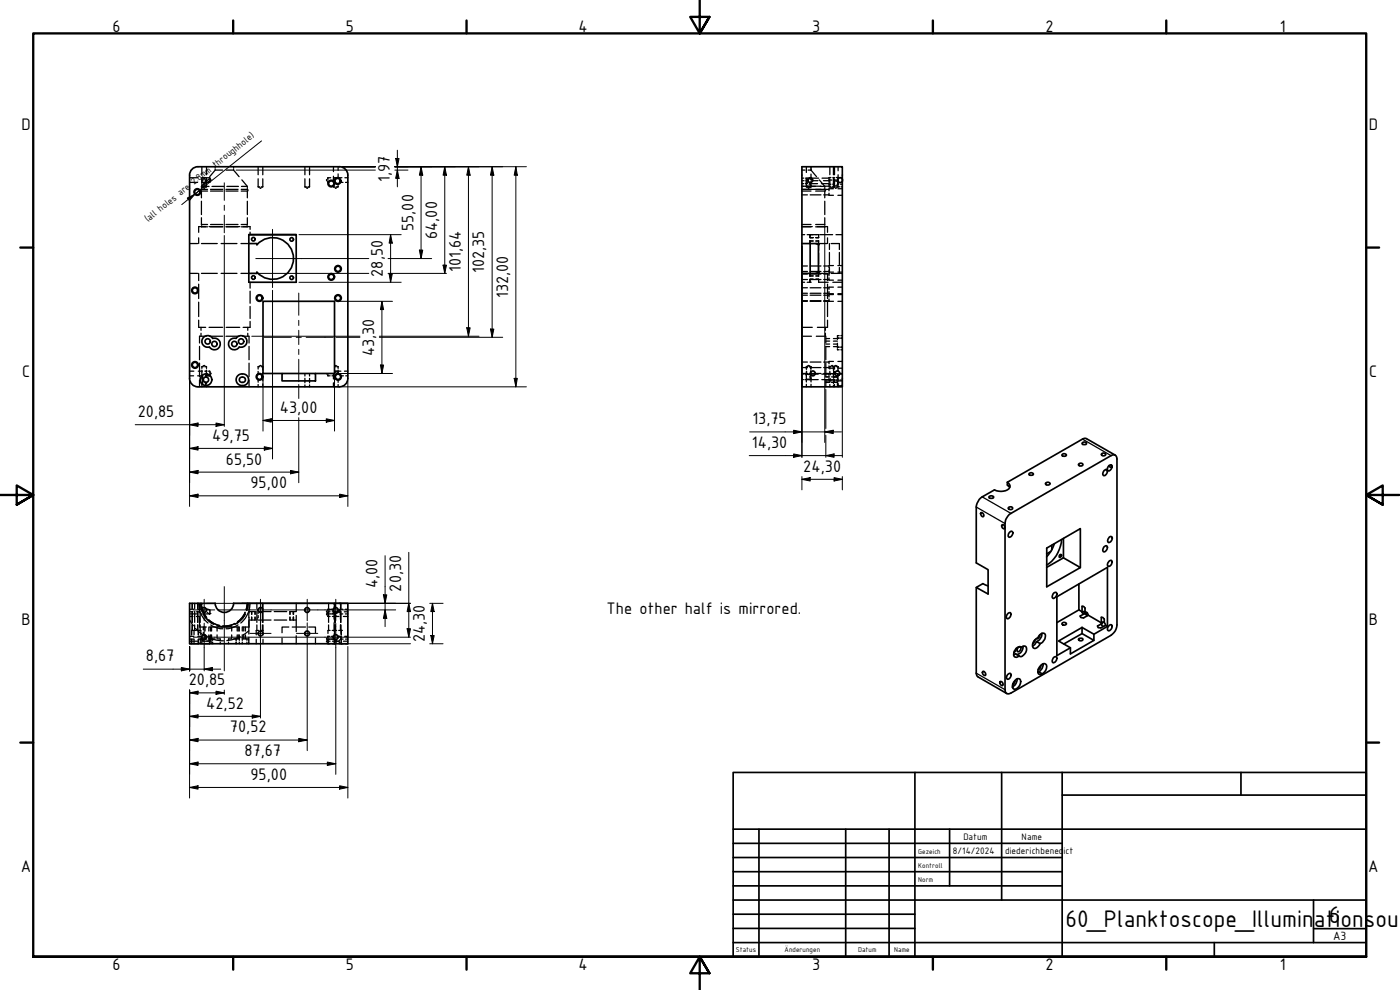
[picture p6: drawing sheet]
<svg xmlns="http://www.w3.org/2000/svg" width="420mm" height="297mm" viewBox="0 0 420 297" stroke-linecap="round" stroke-linejoin="round" font-family="sans-serif">
<!-- layer: Verdeckt (ISO) -->
<g fill="none" stroke="#000" stroke-width=".38">
<path d="M56.9 53.3h2.4M56.9 54.7h2.4M60.3 57.2l.2 .1M60.5 56.8l-.2 .2M60.5 56.6v.2M60.5 57.3v2.1M60.5 55.9h.1M60.5 57.3h1.8M60.5 56.8h1.8M60.5 53.3h2.4M60.5 54.7h2.4M60.6 50v2.4"/>
<path d="M60.6 53.6v2.5M60.6 56.1h.4M60.6 55.9l.2 .3-.2-.1M60.7 54.7l-.1-.7a.47 .47 0 0 1 0-.6 .47 .47 0 0 1 .7 0 .45 .45 0 0 1 .6 0 .45 .45 0 0 1 0 .6l.1 .6-.2 .1M60.9 54.3a.41 .41 0 0 1 .3-.7 .41 .41 0 0 1 .4 .7M61 55.9v.2M61 56.1l-.1 .1M61 55.9h1.7M61 56.3l.3 .2 .2-.2M61.4 55l-.8 .9M61.5 56.1h.5M61.8 55l-.8 .9"/>
<path d="M62 50v2.4M62 53.6v2.5M62 56.1l-.3 .1M62.1 54l-1.6 1.9v.3M62.9 54.3l-.7 .4M62.9 53.3v.5M62.9 54.3v.4M62.9 53.3l.2 .3M63.1 54l-.2 .3M63.1 54.5l-.2 .2M63.1 53.7l-.2-.1-.6 .6M63.2 53.8v.5"/>
<path d="M63.2 57.3h3.7M63.2 56.8h3.7M63.6 55.9h3.6M64.6 50.7v.3l-1.7 2M64.6 50v.4M64.6 51h2.2M67.8 57.3h3.6M67.8 56.8h3.6M67.9 51h2.2M68.1 55.9h3.5M70.1 50.7v.3l1.7 2M70.1 50v.4"/>
<path d="M72.4 57.3h1.8M72.4 56.8h1.8M72.5 55.9h1.7M72.6 54l1.6 1.9v.3M74.2 56.8l.2 .2M74.2 56.6v.2M74.2 57.3v2.1M74.4 57.2l-.2 .1M77.5 50v2.4M77.5 53.6v2.5M77.5 56.1h.4M77.5 56.1l.2 .1"/>
<path d="M77.9 56.3l.3 .2 .2-.2M78.4 56.1h.5M78.9 50v2.4M78.9 53.6v2.5M78.9 56.1l-.3 .1M91.5 50v2.4M91.5 53.6v2.5M91.5 56.1h.4M91.5 56.1l.2 .1M91.9 56.3l.3 .2 .2-.2M92.4 56.1h.5M92.9 50v2.4"/>
<path d="M92.9 53.6v2.5M92.9 56.1l-.3 .1M98.1 53.8v.5M98.3 54.5l.1 .2M98.4 54.7h.2M98.4 53.3h.9M98.4 53.3v.5M98.4 54.3v.4M98.4 53.3l-.1 .3M100.1 53.7v.8M100.1 50v1.5M100.1 52.9v1.4"/>
<path d="M100.1 55.5v.6M100.1 56.1h.4M100.1 56.1l.2 .1M100.1 53.3h.9M100.2 54.7h.1M100.4 54l-.1 .1M100.5 54.7h.1M100.5 53.7l-.1 .1M100.5 56.3l.3 .2 .2-.2M101 56.1h.5M101.2 53.3h.2M101.5 52.2l-.1 1.3-.8-.1"/>
<path d="M101.5 50v1.1M101.5 55.1v.4M101.5 55.8v.3M101.5 56.1l-.3 .1M101.5 53.3h1.1M102 54.7h.9M103.5 53.3h.9M103.7 54.7h.7M240.7 55.9h1.9M240.7 51h.9M240.7 57.3h2.7M240.7 56.8h8.1"/>
<path d="M240.7 53.5h.5M240.7 55.1h.5M240.7 58.5h1.6M240.7 54.2h.6M241.7 53.5h.6M241.7 55.1h.6M241.9 54.2h.6M242 53.8l.1 1.2M242 56.1h.1M242 50v1.7M242 53.5v2M242 55.7v.4"/>
<path d="M242 56.1l.2 .1M242.1 54.8a1.03 1.03 0 0 0 .5 1.4M242.2 56.1h.4M242.3 53.5h.5M242.4 56.3l.3 .2 .2-.2M242.5 51h.9l1.6 2M242.6 54.5l-.4 .5M243 56.1h.3M243 54.8l.3 1.3M243.1 54.7v.1M243.1 55.1h2.3M243.1 55l-.1 .5h-.3"/>
<path d="M243.1 58.5h3.3M243.3 56.1l-.3 .1M243.3 56.1h.1M243.4 54.7l-.1 .3-.4 .1M243.4 50v1.2M243.4 52.2v1.6M243.4 54.3v.7M243.4 55.4v.4M243.4 55.9v.2M243.4 56.1l-.3 .1M243.5 53.5h2.2M243.8 54.2h1.7"/>
<path d="M244.8 57.3h2.7M245.9 54l1.6 1.9v.3M246.5 55.1h2.3M246.7 53.5h2.1M247.1 54.2h1.7M247.2 58.5h1.6M247.5 56.6l.3 .4M247.5 57.3v2.1M247.8 57.2l-.3 .1M248.8 55.9h-5.8M248.8 55.4v.7h.6M248.8 53.8v.9"/>
<path d="M248.8 58v.6h1.3M248.8 55.3h.6M248.8 54h.9M249 50v2.4M249 53.6v2.5l.2 .1M249.4 53.3h-.6v.2M249.5 56.3l.2 .2 .2-.2M249.7 56.1h.9M249.9 53.3h.5M249.9 55.3h.5M250.1 53.4v1.8l.2 .1M250.1 50v2.4"/>
<path d="M250.1 53.6v2.5l.3 .1M250.1 56.6h-1.3v.7M250.4 54.4a.73 .73 0 0 1 1.1 .7 .73 .73 0 0 1-1.1 .6M250.4 50v2.4M250.4 53.6v2.5l-.2 .1M250.6 56.3l.2 .2 .3-.2M250.6 54h.8M251 53.3h.5v.4M251.1 56.1h.9M251.2 53.3h.5M251.2 55.3h.5M251.4 54.1l.1 1.1"/>
<path d="M251.5 56.6h1.3M251.5 58.6h1.3M251.5 50v1.2M251.5 52.4v1.2M251.5 54.5v.5M251.5 55.5v.6l-.2 .1M252.3 53.3h.5M252.3 55.3h.5M252.4 56.1h.4M56.9 73.1h2.4M59.6 71.4v1.7M60.5 65.3v2.2"/>
<path d="M60.5 73.1h4.7M60.5 60.4v4M60.5 68.1h1.8M60.5 67.4h1.8M60.5 67.8v.2M61.7 68h-2.1v1.7M62.7 68h4.1M63.2 68.1h3.7M63.2 67.4h3.7M66.4 73.1h4.7M67.8 68.1h3.6M67.8 67.4h3.6"/>
<path d="M67.9 68h4M72.3 73.1h2.4M72.4 68.1h1.8M72.4 67.4h1.8M73 68h2.1v.8M74.2 67.8v.2M74.2 65.3v2.2M74.2 60.4v4M75.1 69.6v.8M77.1 73.1h.1M77.3 73.1h.2M240.7 68h3.1"/>
<path d="M240.7 68.1h2.7M240.7 67.4h2.7M240.7 70.4h.8M240.7 79.8h1.6M242.3 70.4h2.7M243 70.4v.9M243 72.2v.9M243.1 72.2v.9M243.1 72.3h.9M243.1 79.8h3.3M244 70.4h-.9v.9h.9M244.8 68.1h2.7"/>
<path d="M244.8 67.4h2.7M244.9 70.4h.8v.9h-.8M244.9 72.3h.8M245.3 68h3v1.7M245.6 73.1h2.6M245.7 72.2v1M245.7 73.3v1.8M245.7 75.9v3.3M245.7 80v1.8M246 70.4h3.9M247.2 79.8h1.6M247.5 67.8v.2"/>
<path d="M247.5 65.3v2.2M247.5 60.4v4M248.3 71.4v1.7M248.9 73.1v1.8M248.9 75.7v3.7M249.4 73.1h2.5v1.8M250.1 79.7h-1.3v.6M250.9 70.4h1.9M251.5 79.7h1.3M251.9 75.7v3.7M56.9 82h2.4M59.6 82v2.2"/>
<path d="M59.6 85.3v4.3M59.6 90.7v4.3M59.6 96.1v2.1h2.1M60.3 98.2v.9M60.3 100v.9M60.5 82h4.7M62.7 98.2h4.1M66.4 82h4.7M67.9 98.2h4M72.3 82h2.4M74.4 98.2v.9M74.4 100v.9"/>
<path d="M75.1 84.7v1.8M75.1 87.4v3.6M75.1 91.9v3.7M75.1 96.4v1.8h-2.1M77.1 82h.1M77.3 82h.2M240.7 98.2h3.1M240.7 84.7h.8M240.7 90.4h1.6M240.7 88.6h1.6M240.7 90.2h1.6M240.7 86.3h1.6"/>
<path d="M240.7 88h1.6M240.7 81.5h1.6M240.7 82.2h1.6M240.7 83.9h1.6M242.3 84.7h.8M243 82v.9M243 83.8v.9M243.1 82v.9M243.1 82.8h.9M243.1 90.4h3.3M243.1 88.6h3.3M243.1 90.2h3.3"/>
<path d="M243.1 86.3h3.3M243.1 88h3.3M243.1 81.5h3.3M243.1 82.2h3.3M243.1 83.9h3.3M244 83.8h-.9v.9M244.9 83.8h.8v.9h2.8M244.9 82.8h.8M245.6 82h2.6M245.7 81.9v1M247.2 90.4h2.9M247.2 88.6h1.6"/>
<path d="M247.2 90.2h1.6M247.2 86.3h1.6M247.2 88h1.6M247.2 81.5h1.6M247.2 82.2h1.6M247.2 83.9h1.6M247.7 98.2v.9M247.7 100v.9M248.3 96.1v2.1h-3M248.3 82v2.2M248.3 85.3v4.3M248.3 90.7v4.3"/>
<path d="M248.8 81v.6h1.3M248.8 82v.7M248.8 83.4v.7h1.3M248.8 87.5v.6h1.3M248.8 89.7v.7M248.9 80.2v1.8M249.4 82h2.8M249.9 84.7h2.9M250.1 86.2h-1.3v.6M250.1 88.4h-1.3v.7M251.5 90.4h1.3M251.5 88.4h1.3"/>
<path d="M251.5 86.2h1.3M251.5 88.1h1.3M251.5 81.6h1.3M251.5 84.1h1.3M251.9 80.2v1.8M252.5 82h.3M56.9 111.4h1.3M56.9 112.8h1.2M59.3 112.8h1.2M59.5 111.4h1.3M59.9 103.9v4M59.9 109v4"/>
<path d="M59.9 114v2.1M60.6 111.6v1.1M60.6 110h.4M60.6 110v.5M60.6 111v.6M60.6 112.6v1.1M60.6 114.9v1.2M60.8 109.9l-.2 .1M61 109.8h.5M61.5 111.4h.4v.8M61.5 110h.5M61.7 109.9l.3 .1"/>
<path d="M61.7 111.4h.4M61.9 100.9h-2v2M62 110v.5M62 111v.6M62 112.6v.2M62 112.9v.2M62 114.7v.5M62 115.6v.5M62.5 111.4h.4M62.9 100.9h3.9M62.9 111.4v.3M62.9 112.1v.5"/>
<path d="M62.9 111.4l.2 .2M63.1 112.4l-.1 .2M63.2 111.8v.5M67.8 100.9h4M72.8 100.9h1.9v2M74.7 103.9v4M74.7 109v4M74.7 114v2.1M77.5 110h.4M77.5 110v.7M77.5 111.4v.8M77.5 112.3v.1"/>
<path d="M77.5 113.8v.9M77.5 115.4v.7M77.7 109.9l-.2 .1M77.9 109.8h.5M78.4 110h.5M78.6 109.9l.3 .1M78.9 110v1M78.9 111.9v1.1M78.9 113.1v1.1M78.9 115.2v.9M91.5 112.1v.7M91.5 113.5v1.4"/>
<path d="M91.5 115.5v.6M92.9 112.1v.7M92.9 113.5v1.4M92.9 115.5v.6M98 112.1l.1 .2M98.3 112.5l.1 .3M98.4 112.8h.7M98.4 112.1v.2M98.4 112.5v.3M99.6 112.8h.8M100.1 112.2v1.5M100.1 114.9v1.2"/>
<path d="M100.1 112.7l.4 .1M100.3 112.1l.2 .2M100.4 110h.4M100.5 109.8h-.1M100.5 112.8h.1M100.6 112.4h.2M100.6 109.7l.4 .1M100.7 111.4h-.3h1.9M100.8 111.7l-.4 .1M101.1 111.9v.4M101.1 110h.4M101.2 109.9l.3 .1"/>
<path d="M101.4 111.5v.6M101.5 110v.5M101.5 111v.8M101.5 112v.3M101.5 114v.7M101.5 115.4v.7M102.2 112.8h.9M103.4 111.4h1M103.8 112.8h.6M240.7 100.9h2.8M240.7 112.1h1.6M240.7 112.3h.4"/>
<path d="M240.7 113.9h.4M240.7 108.6h1.6M240.7 110.3h1.6M241.6 112.3h.6M241.6 113.9h.6M242 110h.4M242 110v.8M242 111.6v1.2M242 113.3v1.3M242 115.3v.8M242.1 112.4l-.1-.1h1.4a1.34 1.34 0 0 0-.1 1.6h-1.3l.1-.2M242.1 111.4v.7"/>
<path d="M242.2 109.9l-.2 .1M242.3 112.3h.1M242.3 113.9h.1M242.4 109.8l-.3 .2v.7M242.4 109.8h.5M242.9 109.8l.4 .2v.7M242.9 110h.5M242.9 112.3h.1M242.9 113.9h.1M243.1 109.9l.3 .1M243.1 112.1h3.3M243.1 112.3h2.5"/>
<path d="M243.1 108.6h3.3M243.1 110.3h3.3M243.2 113.9h2.4M243.3 112.3h-.3a.64 .64 0 0 0-.7-.1 .64 .64 0 0 0-.3 .6v.4M243.3 111.2v.6M243.3 112.4v.6a.65 .65 0 0 1 0 .8 .65 .65 0 0 1-.8 .1M243.4 110v.8M243.4 111.6v1.2M243.4 113.3v1.3M243.4 115.3v.8M245 100.9h2.8v2M246.6 112.3h2.2"/>
<path d="M246.6 113.9h2.2M247.2 112.1h2.3M247.2 108.6h1.6M247.2 110.3h1.6M247.8 113.1h1.2M247.8 114.7h1.2M247.8 102.3h1.2M247.8 104h1.2M247.8 101.6h1.2M247.8 103.2h1.2M247.8 114.3h1.7M247.8 103.9v4"/>
<path d="M247.8 109v4M247.8 114v2.1M248.8 109.8v.7h1.3M248.8 112.1v.6M248.8 113.4v.6h.7M249 110h.4M249 110v.7M249 111.4v.7M249 114v.7M249 115.4v.7M249.2 113.7l-.2 .3h1.4l-.2-.3M249.2 112.4l-.2-.3h1.4l-.2 .3"/>
<path d="M249.2 109.9l-.2 .1M249.5 109.8h.4M249.6 113.1h1.7M249.6 114.7h1.7M249.7 110h.9M249.9 112.1h1.3M249.9 114h1.3M250.1 114.5l.2 .2h1M250.1 102.3h1.2M250.1 104h1.2M250.1 101.6h1.2M250.1 103.2h1.2"/>
<path d="M250.1 112.3v1M250.1 113.8v.2M250.1 114.3v.7M250.1 115.6v.5M250.1 108.4h-1.3v.7M250.2 111.4v.7M250.2 109.9l.2 .1v.7M250.4 109.9l-.3 .1v1.2M250.4 111.4v.7M250.4 114v.7M250.4 115.4v.7M250.6 109.8h.5"/>
<path d="M250.6 109.8l-.4 .2v.7M250.6 112.1l-.5 .1 .1 1.1M251 109.8l.5 .2M251.1 110h.4M251.1 114.3h1.7M251.2 113.1h.1M251.2 114.7h.1M251.3 109.9l.2 .1M251.3 115.6v.1M251.3 113.1l-1.2 .2M251.3 103v1.4M251.3 115.3l.2 .1"/>
<path d="M251.3 104.7v.3h.5M251.3 112.4v.2M251.3 112.8v.8M251.3 114.5v.9M251.3 115.7h.5M251.3 104.1h.5M251.3 101.5h.5M251.3 101.4h.5M251.3 104.2h.5M251.5 112.8v1.1l-.4 .1M251.5 110v.5h1.3M251.5 110.9v.5"/>
<path d="M251.5 108.4h1.3M251.5 115.6l-.2 .1M251.5 113.8v.6M251.5 115v.7M251.5 115.9v.2M251.8 100.7h-.5v1.1M252 112.1h.8M252 114h.8M252.3 115.7h.5M252.3 104.1h.5M252.3 101.5h.5M252.3 101.4h.5"/>
<path d="M252.3 105h.5M252.3 100.7h.5M252.3 104.2h.5M252.8 112.2l-1.5 .1M56.9 186l1.1 1.8M56.9 182.8h1.3M56.9 184.2h2.4M56.9 191.8h1.3M56.9 193.2h2.4M56.9 183.6h1M56.9 185h1M56.9 190.9h1.3"/>
<path d="M56.9 192.4h2.4M57.5 191.8v1.4M57.5 189.2v1.3M57.7 181v1.6M57.7 183.4v3.3M57.7 187.5v1.7M57.7 187.5l-.2 3M58 189.2h.9M58.2 189.2v1.3M58.2 191.8v1.4M58.4 181v1.6M58.4 183.4v3.3"/>
<path d="M58.4 187.5v1.7M58.7 188.6l.9 .9 2.4 1.6M58.9 183.6h1M58.9 185h1M59.3 181v1.6M59.3 183.4v3.3M59.3 187.5v1.7M59.4 182.8h1.2M59.4 190.9h1.2M59.4 181v1.6M59.4 183.4v3.3M59.4 187.5v1.7"/>
<path d="M59.5 189.2v1.3M59.5 191.8v1.4M59.6 191.8h1.2M59.6 190.5v-1.3h.7v1.3M59.6 191.8v1.4M59.6 181l.3 1.9M59.9 181v2.9M59.9 185.3v2.8h2M60.1 181v1.6M60.1 183.4v3.3M60.1 187.5v1.7M60.1 192.6v.6"/>
<path d="M60.2 183.8a6.8 6.8 0 0 0 2.2 3.1M60.2 181l.4 2.2M60.3 191.7h-.2v.4M60.3 191.8v1.4M60.3 181l.4 2.2M60.4 191.7h1.3M60.5 181v.5v-.5M60.5 191.7l.6 .6M60.5 191.7h.1M60.5 184.2h2.4M60.6 191.7v.4M60.6 192.6v.6h2.3"/>
<path d="M60.6 182.1v.5M60.6 182l.1 .5M61 183.7l1 1.6M61 184.3a6.3 6.3 0 0 0 3.1 3M61 188.1v.9M61 189.7v.8M61.1 184.2a6.4 6.4 0 0 0 3 3M61.1 183.7l.9 1.6M61.5 188.1v1.2M61.5 190.5v1.2M61.7 191.8h.3M61.9 182.8h.1"/>
<path d="M61.9 190.9h.3M62.1 182.9l.8 .1M62.2 183.7l.7 .5M62.2 182.8h.2M62.5 191.8l.6 .1M62.6 186a7.6 7.6 0 0 0 3.2 1.8M62.6 190.9h.3M62.7 186a6.3 6.3 0 0 0 3.2 1.6M62.7 188.1v1.2M62.7 190.5v1.2M62.7 191.7h1.1M62.9 191.7v.4"/>
<path d="M62.9 192.6v.6M62.9 188.1h3.9M62.9 192l-.9 .3M62.9 183l.2 .4M62.9 192.2v-.7l2.1 .6 2.1 .2M62.9 183v.4M62.9 183.8v.4M62.9 190.9v.3M62.9 190.9l.2 .3M63 191.7v.1M63.1 183.8l-.2 .4M63.1 192.9l-.2 .3"/>
<path d="M63.1 192.1l-.2 .3h-2.4M63.2 188.1v1.2M63.2 190.5v1.2M63.2 192.2v.4M63.2 191.4v.5M63.2 187.5a6.8 6.8 0 0 0 3.7 1.1M63.5 188.1v1.2M63.5 190.5v1.2M63.6 191.7v.4M63.6 192.6v.6M63.8 192.6v.6M64.6 191.7h-.8v.4"/>
<path d="M65.2 187.6a5.9 5.9 0 0 0 4.3 0M65.2 187.8a6 6 0 0 0 4.3 0M65.2 188.1v1.2M65.2 190.5v1.2M65.3 191.7h.8v.4M66.1 192.6v.6M67.8 188.1h4M68.6 192.6v.6M69.3 191.7h-.7v.4M69.5 188.1v1.2M69.5 190.5v1.2M70.1 191.7h1.8"/>
<path d="M70.4 187.1a5.8 5.8 0 0 1-3.5 .7M70.5 187.1a6.9 6.9 0 0 1-3.7 .8M70.9 191.7v.4M70.9 192.6v.6M71.2 188.1v1.2M71.2 190.5v1.2M71.4 187.5a6.8 6.8 0 0 1-3.6 1.1M71.5 188.1v1.2M71.5 190.5v1.2M71.8 188.1v1.2M71.8 190.5v1.6M71.8 192.6v.6"/>
<path d="M72.1 191.1l-2.7 .9-1.3 .2M72.7 188.1v1.2M72.7 190.5v1.6M72.7 192.6v.6M73 191.7h1.2M73.2 188.1v1.2M73.2 190.5v1.2M73.5 183.7a6 6 0 0 1-2.3 2.8M73.6 183.8a5.7 5.7 0 0 1-2.4 2.8M73.6 184.2a6.3 6.3 0 0 1-3.1 3M73.7 184.3a6.3 6.3 0 0 1-3.2 3M73.7 188.1v1.2"/>
<path d="M73.7 190.5v1.2M73.9 182.9l.3-1.9-.3 1.9M74.1 191.7v.4M74.1 192.6v.6M74.4 181l-.4 2.2M74.4 191.7h.2v.4M74.5 183.8a6.8 6.8 0 0 1-2.2 3.1M74.5 181l-.4 2.2M74.6 192.6v.6M74.7 189.3l-1.7 1.2M74.7 183.4v1.9M74.7 186.3v3.9"/>
<path d="M74.7 191.2v2M74.7 183.5h1.9v.8M74.7 181v2.9M74.7 185.3v2.8h-1.9M75.1 181l-.3 1.9M75.5 183.5v.8M75.5 185.2v.8M75.6 183.5v.8M75.6 185.2v.8M76.5 183.5v.8M76.5 185.2v.8M76.6 185.2v.8h-1.9"/>
<path d="M76.9 191.8v1.4M77.1 181v1.6M77.1 183.4v3.3M77.1 187.5v1.7M77.2 185.7l-.1 .3M77.5 184.6l-.2 .9M77.5 186h3.8M77.6 189.2h-.7v1.3M78.2 189.2h.7M78.7 181v1.6M78.7 183.4v3.3M78.7 187.5v1.7"/>
<path d="M78.9 181v1.6M78.9 183.4v3.3M78.9 187.5v3M78.9 191.8v1.4M81.3 183.5h-3.8v.6M82.3 186h3.7M82.3 183.5h3.7M84.6 191.5v1.7M86.7 188.1h-2.1v1.8M87 185.2v.8h1.9M87.1 183.5v.8M87.1 185.2v.8"/>
<path d="M87.7 188.1h4M88 183.5v.8M88 185.2v.8M88.1 183.5v.8M88.1 185.2v.8M88.9 181v2.4M88.9 184.6v4.9M88.9 190.7v2.5M88.9 183.5h-1.9v.8M92.6 188.1h2.1v1.8M94.7 191.5v1.7M98.1 184.1v.4"/>
<path d="M98.1 191.4v.5M98.1 183.2v.6M98.1 192.2v.4M98.3 184l.1 .2h.7M98.3 192.1l.1 .3h.7M98.3 184.8l.1 .2M98.3 192.9l.1 .3M98.4 182.8v.4M98.4 183.8v.7M98.4 184.7v.3M98.4 190.9v1.3M98.4 192.6v.6"/>
<path d="M98.4 182.8h.6M98.4 193.2h.7M98.4 185h.7M98.4 182.8l-.1 .3M98.6 181v1.6M98.6 183.4v3.3M98.6 187.5v1.7M98.9 193.1a.73 .73 0 0 1-.4-.7 .73 .73 0 0 1 .5-.6h.4a.73 .73 0 0 1 .9 .4 .73 .73 0 0 1-.3 .9M99 190.9h-.6l-.1 .3M99.1 189.2h-.7v.8M99.1 191.8h-.7l-.1 .1M99.1 183.6h-.7l-.1 .2"/>
<path d="M99.5 182.8h.6M99.5 190.9h.6M99.7 191.8h.6l.1 1M99.7 183.6h.6M99.7 189.2h1.3M99.8 185h1.9M99.8 192.4h1.9M99.8 184.2h.7v1.7M100.1 183l-1.1-.1-.3 .2M100.2 183.4l-.1 .3a.63 .63 0 0 1-.8 .5M100.3 181v.5M100.3 182v.9"/>
<path d="M100.3 183.2v2.6M100.3 186.9v2.3M100.3 189.2v.5M100.3 190.1v.5M100.4 181v1.6M100.4 183.4v3.3M100.4 187.5v2.1M100.4 190.1v.8M100.4 191.4v.9M100.4 192.7v.5h-.7M100.5 189.2v1.3M100.5 191.8l.5 .5-.1 .4"/>
<path d="M100.5 181v.5M100.5 181.9v.5M100.5 187.5v1.7M100.6 181v1.6M100.6 183.4v3.3M100.6 187.5v1.7M100.6 183.7l-.1 .5 .9-.3M100.8 183.7l-.2 .8 .4 .4M101.4 183.1l.8-.3-.2 .7M101.4 183.6l.6 .1 .2 .8M101.5 192.4l-.9-.1-.1-.5v1.4M101.7 189.2h.7v.8"/>
<path d="M102.1 182.8h.8M102.1 184.2h.8M102.2 181v.6M102.2 182.2v.7M102.2 184.2v1.7M102.2 187.5v1.7M102.2 183.6h-1.1M102.2 181v1.6M102.2 183.4v3.3M102.3 191.9l.1-.1a.67 .67 0 0 0-.7 .6 .67 .67 0 0 0 .7 .7l-.1-.1M102.3 191.8h.7M102.3 193.2h.7"/>
<path d="M102.4 190.9v.9M102.4 190.9h-1l.8 .2 .2 .5M102.4 189.2v1.3M102.4 191.8v1.4M103.1 185h1.3M103.1 192.4h1.3M103.3 183.6h1.1M103.4 190.9h1M103.6 182.8h.8M103.6 184.2h.8M103.7 191.8h.7M103.7 193.2h.7"/>
</g>
<g fill="#000">
<circle cx="100.4" cy="54.7" r=".19"/>
<circle cx="100.5" cy="54.7" r=".19"/>
<circle cx="252.8" cy="54" r=".19"/>
<circle cx="245.6" cy="73.4" r=".19"/>
<circle cx="243.1" cy="84.7" r=".19"/>
<circle cx="245.6" cy="81.7" r=".19"/>
<circle cx="61.9" cy="112.1" r=".19"/>
<circle cx="101.5" cy="113.9" r=".19"/>
<circle cx="63" cy="184.1" r=".19"/>
<circle cx="98.4" cy="193.2" r=".19"/>
<circle cx="100.3" cy="191.8" r=".19"/>
<circle cx="100.3" cy="193.1" r=".19"/>
<circle cx="100.3" cy="193.2" r=".19"/>
<circle cx="102.4" cy="193.2" r=".19"/>
<circle cx="102.4" cy="193.1" r=".19"/>
<circle cx="102.4" cy="189.2" r=".19"/>
</g>
<!-- layer: Sichtbar (ISO) -->
<g fill="none" stroke="#000" stroke-width=".51">
<path d="M56.9 52.6v60.9M104.4 52.5a2.51 2.51 0 0 0-2.5-2.5h-42.5a2.51 2.51 0 0 0-2.5 2.5M104.4 52.6v60.9M240.7 50h12.1v66.1h-12.1zM242.7 53.6a1 1 0 0 1 1.1 .7M74.7 70.4h14.2v14.3h-14.2zM74.7 73.1h2.4v.4M74.7 70.4h14.2M77.1 73.4a6.3 6.3 0 0 1 9-.4 6.3 6.3 0 0 1 0 9.1 6.3 6.3 0 0 1-9-.4M240.7 73.1h4.9v8.9h-4.9M243.1 73.1v8.9M244.9 73.1l.7 .3"/>
<path d="M77.1 81.6v.4h-2.4M245.6 81.7l-.7 .3M56.9 113.6a2.51 2.51 0 0 0 2.5 2.5h42.5a2.51 2.51 0 0 0 2.5-2.5M60.5 112.8h.3v2.5M60.6 112.7l.2 .1M61.7 113.1a.79 .79 0 0 1 .9 .8 .79 .79 0 0 1-.9 .8M61.7 114.7v1M61.9 112.2l.1 .4-.3 .2M62.9 112.6v.2M63 112.6l-1.3 .2v.3a.84 .84 0 0 0-.7 .8 .84 .84 0 0 0 .7 .8M63.8 101.5a1.75 1.75 0 0 0-2.3-.6 1.75 1.75 0 0 0-.8 2.2 1.75 1.75 0 0 0 2.2 1 1.75 1.75 0 0 0 2.2 .7 1.75 1.75 0 0 0 .9-2.2 1.75 1.75 0 0 0-2.2-1.1M70.8 101.5a1.75 1.75 0 0 0-2.1 1.1 1.75 1.75 0 0 0 .8 2.2 1.75 1.75 0 0 0 2.3-.7"/>
<path d="M70.9 101.5a1.75 1.75 0 0 1 2.2-.6 1.75 1.75 0 0 1 .9 2.2 1.75 1.75 0 0 1-2.2 1M72.7 113.1a.79 .79 0 0 0-.9 .8 .79 .79 0 0 0 .9 .8M72.7 112.2a1.75 1.75 0 0 0-1.8 1.7 1.75 1.75 0 0 0 1.8 1.8M72.8 112.2a1.75 1.75 0 0 1 1.8 1.7 1.75 1.75 0 0 1-1.8 1.8M72.8 113.1a.79 .79 0 0 1 .9 .8 .79 .79 0 0 1-.9 .8M84.6 112.1h-5.7v-21.7h21.5v21.7h-5.7M84.6 112.1h10.1v2.2h-10.1zM251.8 112.6l-.5 .2M318.7 136.4a.74 .74 0 0 1 .7-.3 .74 .74 0 0 1 .6 .5l-.8 .3zM323.8 139.1a.7 .7 0 0 1 1.2 .4 .74 .74 0 0 1-.7 .3 .74 .74 0 0 1-.6-.5zM324.9 132.8a.7 .7 0 0 1 1.2 .3l-.5 .3-.7-.1-.2-.2zM330.5 136.3a.74 .74 0 0 1 .7-.4 .74 .74 0 0 1 .7 .5 .74 .74 0 0 1-.8 .4 .74 .74 0 0 1-.6-.5z"/>
<path d="M332.9 139.6l.6-.1a1.12 1.12 0 0 1 0 1.2 1.12 1.12 0 0 1-1.1 .5v-.9zM333.4 139.5l.3 .3-.4 .4-.4-.5M334.7 136.6l-8.6-5h-.8l-23 13.1M294.4 153.8h.4l.4 .6v.5l-.2 .2-.5-.4-.2-.6zM296.8 149l.9-.2 .5 .2v.3l-.9 .2h-.3zM300.7 157.5l.2-.1a.8 .8 0 0 1 .5 1.3l-.5-.3zM302.3 144.7a1.32 1.32 0 0 1 .8 1.5 1.32 1.32 0 0 1-1.3 1l-1.4 .2-2-.4-4.1 2.4-.4 .4-.8 1.8-.1 17.3 3.5 2v7.3l-3.5-1.9 2-1.2 1.5 .7M302.3 144.7v.8l.5 .5M302.3 145.5l.7 .7M302.8 152.2a.7 .7 0 0 1 1.1 .4 .74 .74 0 0 1-.7 .3 .74 .74 0 0 1-.6-.5zM302.9 154.4l30.5-17.7a1.08 1.08 0 0 1 1.3-.1 1.08 1.08 0 0 1 .5 1.1v50.4a3.9 3.9 0 0 1-1.8 2.5l-30 17.3a1.08 1.08 0 0 1-1.3 .2 1.08 1.08 0 0 1-.5-1.2v-49.8a3.6 3.6 0 0 1 1.3-2.7zM302.9 159.8l.6-.4h.2a1.06 1.06 0 0 1 .1 1.2 1.06 1.06 0 0 1-1.1 .5l-.1-.6z"/>
<path d="M309 142a.72 .72 0 0 1 1.1 .4l-.5 .2-.6-.1-.2-.1zM313.8 145a.78 .78 0 0 1 .7-.3 .78 .78 0 0 1 .7 .5 .78 .78 0 0 1-.8 .4 .78 .78 0 0 1-.6-.6zM331.3 141.3l.8-.4a1.09 1.09 0 0 1 .1 1.2 1.09 1.09 0 0 1-1.1 .5l-.1-.6zM331.9 140.9h.1M293 176.3l.1 26.1 .5 .7 8.5 5M315.3 165.5l-1.2 .7M315.7 163.6v1.4M316.1 178.1l.8-.4a1.11 1.11 0 0 1 .1 1.2 1.11 1.11 0 0 1-1.1 .5l-.1-.5zM316.4 163.2l-1.1 2.4-1.2 1.5M318.1 166.4h.4l.1 .2-.3 .5-.4 .1zM318.6 161.9a9.9 9.9 0 0 1-4.5 7.6M319.2 167.4l5 2.9-10.1 5.8v-11.6l10.1-5.9v11.7"/>
<path d="M319.2 161.5v5.9l-5.1 2.8M323.8 175.2v7.8l.9 .6M331.3 164.1l.8-.3a1.09 1.09 0 0 1 .1 1.1 1.09 1.09 0 0 1-1.1 .6l-.1-.6zM333 168.3l.6-.2a1.12 1.12 0 0 1 0 1.2 1.12 1.12 0 0 1-1.1 .5 1.19 1.19 0 0 1 .5-1.5zM333 161.1l.6-.1a1.06 1.06 0 0 1 0 1.2 1.06 1.06 0 0 1-1.1 .5l-.1-.6zM60.6 182.6l.4 1.1M60.7 182.5l.4 1.2M64.6 181h-7.7v12.2h47.5v-12.2h-34.3M64.6 181a2.76 2.76 0 0 0 2.7 2.8 2.76 2.76 0 0 0 2.8-2.8M302.4 184.2l.8-.4a1.12 1.12 0 0 1 0 1.2 1.12 1.12 0 0 1-1.1 .5 1.08 1.08 0 0 1 .3-1.3zM304.2 196.5l.5-.4 1.1 .7M305 194.5l-.2 .7-.5 .5"/>
<path d="M306.1 194l.4 .2M306.1 194l-.5 .2-.4 .7 .3 .7 .5-.3a.9 .9 0 0 0 .3-1.2M306.5 194.2a.92 .92 0 0 1 1.3-.2 .92 .92 0 0 1 .2 1.2l-.5 1a1.18 1.18 0 0 1-1.7 .6M306.5 194.2a1.93 1.93 0 0 0-2.3 2.5 .89 .89 0 0 0 .8 .5 .89 .89 0 0 0 .8-.4M307 193.9v.5a2.21 2.21 0 0 1-1.9 2M310.6 191.9l-.1 .7-.6 .5M311.1 192.5l-.5 .8-.7 .6M311.1 192.5l1.1 .6M312 190.5a.91 .91 0 0 1 1.3-.5 .91 .91 0 0 1 .4 1.2l-.8 1.4a2.25 2.25 0 0 0-1.4 1.4 .9 .9 0 0 1-1.6 .1 2.45 2.45 0 0 1 1.6-2.7zM312 190.5l-.3 .9-.7 .2M312.4 199.6l-.2 .7-.5 .5M312.4 199.6a.94 .94 0 0 1 1.3-.4 .94 .94 0 0 1 .4 1.3l-.9 1.4a.94 .94 0 0 1-1.3 .4 .94 .94 0 0 1-.4-1.3z"/>
<path d="M312.7 190a2.63 2.63 0 0 1-1.6 2.5M313.1 199.2l-.4 1.4-1 1M316.1 197.4l.8-.4a1.09 1.09 0 0 1 .1 1.2 1.09 1.09 0 0 1-1.1 .5l-.1-.5zM318.7 187.1a.74 .74 0 0 1 .7-.4 .74 .74 0 0 1 .6 .5 .72 .72 0 0 1-.7 .4 .72 .72 0 0 1-.6-.5zM323.8 183l-6.6 3.8M323.8 191.6h1.1l.1 .3a.74 .74 0 0 1-.7 .4 .74 .74 0 0 1-.6-.5zM324.7 183.6v-1.7h.4l.5 .5v1.5M324.7 183.6l.2 .3 1.1 .3 .3 .6M324.7 188.3l-7 4 3.5 2.1v1.8l7.1-4.1-3.6-2M324.7 188.3v1.8l-5.4 3.1M324.7 188.3l3.6 2v1.8M325.6 184.1l-1.4 .7 .2 .5 .8 .1 1.4-.8"/>
<path d="M325.6 183.4l-.4 .1-.3 .4M325.6 183.9l.2-.2 .4 .1 .4 .8M325.8 183.7l-.2 .2M326.1 183.8v.2l.1-.2M326.6 184.6l3.9 2.3M330.5 186.9v-1.7h.3l.6 .5v1.1l.4 .8M330.5 186.9l.1 .3a.65 .65 0 0 0 .6 .7M330.9 186.7l-.3 .5M331.4 186.6l-.6 .1-.2 .5-1.2 .6 .2 .5 .8 .1 1.4-.8M331.8 187.6l.6 .3v-17.7l-15.2 8.9v17.6l4-2.3M332.4 187.9l-4.1 2.4M333 187.6l.6-.2a1.12 1.12 0 0 1 0 1.2 1.12 1.12 0 0 1-1.1 .6 1.19 1.19 0 0 1 .5-1.6z"/>
<path d="M294.9 201.5h.4l.3 .2 .2 .9a.79 .79 0 0 1-.9-1.1zM300.1 204.5a.72 .72 0 0 1 .8 .4 .72 .72 0 0 1-.1 .8l-.7-.6zM302.4 202.4l.8-.4a1.06 1.06 0 0 1 0 1.2 1.06 1.06 0 0 1-1 .5l-.1-.6zM304 206l-.2 .2M304.6 204.2v.3l-.6 .8v.7M305 203.8a.79 .79 0 0 1 .9-.1 .79 .79 0 0 1 .4 .8 2.17 2.17 0 0 1-2.1 2.2 1.93 1.93 0 0 1 .8-2.9zM305.2 203.7l-.3 1.3-.9 1M311.7 200.8l-.1 .1M311.7 201.6l1.1 .6M311.7 201.6l-.2 .1"/>
<circle cx="59.2" cy="57.6" r=".98"/>
<circle cx="59.2" cy="57.6" r=".79"/>
<circle cx="99.4" cy="55.1" r=".98"/>
<circle cx="99.4" cy="55.1" r=".79"/>
<circle cx="101.3" cy="54.3" r=".98"/>
<circle cx="101.3" cy="54.3" r=".79"/>
<circle cx="243.2" cy="54.1" r=".73"/>
<circle cx="252.1" cy="54.1" r=".73"/>
<circle cx="76" cy="71.8" r=".54"/>
<circle cx="87.5" cy="71.8" r=".54"/>
<circle cx="58.5" cy="87.1" r=".98"/>
<circle cx="58.5" cy="87.1" r=".79"/>
<circle cx="76" cy="83.3" r=".54"/>
<circle cx="77.9" cy="89.4" r=".98"/>
<circle cx="77.9" cy="89.4" r=".79"/>
<circle cx="87.5" cy="83.3" r=".54"/>
<circle cx="99.4" cy="83.1" r=".98"/>
<circle cx="99.4" cy="83.1" r=".79"/>
<circle cx="101.4" cy="89.4" r=".98"/>
<circle cx="101.4" cy="80.7" r=".98"/>
<circle cx="101.4" cy="89.4" r=".79"/>
<circle cx="101.4" cy="80.7" r=".79"/>
<circle cx="58.5" cy="109.5" r=".98"/>
<circle cx="58.5" cy="109.5" r=".79"/>
<circle cx="61.8" cy="113.9" r="1.75"/>
<circle cx="62.3" cy="102.4" r=".79"/>
<circle cx="64.4" cy="103.2" r=".79"/>
<circle cx="70.3" cy="103.2" r=".79"/>
<circle cx="72.4" cy="102.4" r=".79"/>
<circle cx="77.9" cy="113" r=".98"/>
<circle cx="77.9" cy="113" r=".79"/>
<circle cx="101.4" cy="113" r=".98"/>
<circle cx="101.4" cy="113" r=".79"/>
<circle cx="243.9" cy="112" r=".73"/>
<circle cx="251.3" cy="112" r=".73"/>
<circle cx="61.2" cy="183" r=".73"/>
<circle cx="61.2" cy="191.2" r=".73"/>
<circle cx="78.2" cy="190.1" r=".73"/>
<circle cx="78.2" cy="183" r=".73"/>
<circle cx="92.2" cy="190.1" r=".73"/>
<circle cx="92.2" cy="183" r=".73"/>
<circle cx="100.7" cy="183" r=".73"/>
<circle cx="100.7" cy="191.2" r=".73"/>
</g>
<circle cx="304" cy="205.3" r=".25" fill="#000"/>
<!-- layer: Sichtbar schmal (ISO) -->
<path d="M324.9 131.7l8.5 5M293 152.1l8.6 5M294.8 149.1l8.6 4.9M293 202l8.6 4.9" fill="none" stroke="#000" stroke-width=".38"/>
<!-- layer: Rahmen (ISO) -->
<g fill="none" stroke="#000" stroke-width=".7">
<path d="M70 6.1v3.9M140 6.1v3.9M210 0v10l-2.9-4.9h5.8l-2.9 4.9 2.9-4.9M280 6.1v3.9M350 6.1v3.9M6.1 74.3h3.9M410 74.3h3.9M0 148.5h10l-5-2.8v5.7l5-2.9-5 2.9M420 148.5h-10l5-2.8v5.7l-5-2.9 5 2.9M6.1 222.8h3.9M410 222.8h3.9M10 287.1v-277.1h400v277.1h-400h400"/>
<path d="M70 287.1v3.8M140 287.1v3.8M212.9 292l-2.9-4.9 2.9 4.9h-5.8l2.9-4.9v9.9M280 287.1v3.8M350 287.1v3.8"/>
</g>
<!-- layer: Titel (ISO) -->
<g fill="none" stroke="#000" stroke-width=".51">
<path d="M220 231.8h190v55.3h-190zM274.6 231.8v55.3M300.6 231.8v38.3M318.8 238.6h91.2M318.8 231.8v55.3M372.4 231.8v6.8M220 253h98.8M220 257.3h98.8M220 248.8h190M227.8 248.8v38.3M253.8 248.8v38.3M266.8 248.8v38.3"/>
<path d="M285 248.8v17M220 261.5h98.8M220 265.8h98.8M220 270.1h190M220 274.3h54.6M220 278.6h54.6M394.2 278.6h15.8M394.2 270.1v12.7M220 282.8h190M364.4 282.8v4.3"/>
</g>
<!-- layer: Mittellinie (ISO) -->
<path d="M67.3 54.8v5.3M67.3 61.6v1.5M67.3 64.6v5.2M89.7 87.9v6.7M89.7 96.1v1.5M89.7 99.1v4.3M79.3 101.2h8.1M88.9 101.2h1.5M89.7 104.8v1.5M89.7 107.8v6.7M91.9 101.2h8.1" fill="none" stroke="#000" stroke-width=".3"/>
<!-- layer: Mittelpunktmarkierung (ISO) -->
<g fill="none" stroke="#000" stroke-width=".3">
<path d="M76.8 77.6h13.8M81.8 68.8v17.5M61.3 179.8v6.4M67.3 176v10.2M78.2 179.8v6.4M92.2 179.8v6.4M100.8 179.8v6.4M58 183h6.5M58 191.2h6.5M61.3 187.9v6.5M62.1 181h10.5M75 183h6.3"/>
<path d="M75 190h6.3M78.2 186.9v6.4M89 190h6.4M89 183h6.4M92.2 186.9v6.4M97.5 183h6.4M97.5 191.2h6.4M100.8 187.9v6.5"/>
</g>
<g fill="none" stroke="#000" stroke-width=".3">
<path d="M56.2 59.4l2.3-1.1-1.7 1.9zM58.5 58.3l-4 3.1M60 57l-1.5 1.3M70.9 51h41.7M78.5 42.3l-20 16M102.7 50h9.9M118.5 51h3.9M118.5 50h39.5M118.7 47.5h1.1l-.5 2.5zM119.3 51l.5 2.5h-1.1zM119.3 45.1v11M126.4 50l.5 2.6h-1z"/>
<path d="M126.4 50v27.6M133.5 50l.5 2.6h-1zM133.5 50v32M140.6 50l.5 2.6h-1zM140.6 50v50.9M147.7 50l.5 2.6h-1zM147.7 50v51.2M154.8 50l.5 2.6h-1zM154.8 50v66.1M67.3 70.7v57.2M89.7 70.4h30.7M90.6 77.6h20.1"/>
<path d="M116.5 77.6h13M117.2 70.4l.5 2.5h-.9zM117.2 70.4v14.3M125.9 75h1l-.5 2.6zM133 79.6h1l-.5 2.4zM240.7 73.8v63.4M247.5 68.1v64.7M75.4 82h6.3M81.8 87.1v14M81.9 82h28.8M89.7 84.7h30.7M101.2 90.4h16.6"/>
<path d="M114.6 90.4l.5 2.5h-.9zM114.6 90.4v21.7M116.5 82h17.5M116.8 82.2h.9l-.5 2.5zM140.1 98.3h1l-.5 2.6zM147.2 98.7h1l-.5 2.5zM56.9 114.3v37.6M75.6 100.9h13.9M78.9 112.8v16.5M81.8 101.3v36.4M89.7 115.4v4.2M89.8 100.9h18.2"/>
<path d="M100.4 112.8v16.5M100.8 101.2h7.2M101.2 112.1h16.6M102.7 116.1h55.3M104.4 114.3v37.6M113.9 100.9h29.9M113.9 101.2h37M114.2 109.5h.9l-.5 2.6zM154.3 113.5h1l-.5 2.6zM247.8 116.8v11.8M252.8 114.3v22.9M40.6 127.4h26.7"/>
<path d="M56.9 127.4l2.5-.5v1zM56.9 134.5l2.5-.5v1.1zM56.9 134.5h24.9M64.8 126.9l2.5 .5-2.5 .5zM78.9 126.2l2.5-.5v1zM78.9 126.2h21.5M79.3 134l2.5 .5-2.5 .6zM89.7 125.3v19.5M97.9 125.7l2.5 .5-2.5 .5zM224.9 136.7h27.9M225 129.6h27.5M238.2 129.1l2.5 .5-2.5 .5z"/>
<path d="M238.2 136.2l2.5 .5-2.5 .5zM247.5 129.6l2.6-.5v1zM247.8 136.7l2.5-.5v1zM247.8 130.6v6.6M56.9 141.7l2.5-.6v1.1zM56.9 148.8l2.5-.5v1zM56.9 141.7h32.8M56.9 148.8h47.5M87.2 141.1l2.5 .6-2.5 .5zM101.9 148.3l2.5 .5-2.5 .5zM240.7 143.8l2.4-.5v1zM240.7 143v4"/>
<path d="M240.7 143.8h12.1M250.3 143.3l2.5 .5-2.5 .5zM252.8 143v4M115.1 178.5h1l-.5 2.5zM115.6 166.7v21.3M122.7 165.7v25.5M56.9 194v7.3M61.3 187v.9M61.3 194.4v6.9M64.5 191.2h13.6M65.3 183h1.9M67.3 186.2v15.1"/>
<path d="M67.4 183h7.6M72.6 181h5.5M78.2 186.2v.7M78.2 193.3v22.1M78.3 181h13.8M78.3 191.2h13.8M81.3 183h7.7M92.2 193.3v31.9M92.3 181h8.3M92.3 191.2h5.2M95.4 183h2.1M100.8 187v.9"/>
<path d="M100.8 194.4v37.9M100.8 181h22.4M102.7 193.2h20.5M103.9 183h14.8M103.9 191.2h19.3M104.4 194v45.4M115.6 183l.5 2.5h-1zM122.2 188.6h1l-.5 2.6zM122.7 181l.5 2.5h-1zM129 193.2h4M129 181h4M129.3 190.7h1l-.5 2.5z"/>
<path d="M129.8 181l.5 2.5h-1zM129.8 181v12.2M43 200.8h23.2M54.4 200.3l2.5 .5-2.5 .5zM56.9 207.9l2.5-.5v.9zM56.9 214.9l2.5-.4v.9zM56.9 207.1v32.3M56.9 207.9h10.4M56.9 214.9h21.3M61.3 200.8l2.5-.5v1zM64.8 207.4l2.5 .5-2.5 .4zM67.3 207.1v1.2"/>
<path d="M75.7 214.5l2.5 .4-2.5 .5zM56.9 222l2.5-.5v1.1zM56.9 229.2l2.5-.6v1.1zM56.9 236.3l2.5-.5v1zM56.9 222h35.3M56.9 229.2h43.9M56.9 236.3h47.5M89.7 221.5l2.5 .5-2.5 .6zM98.2 228.6l2.6 .6-2.6 .5zM101.9 235.8l2.5 .5-2.5 .5z"/>
</g>
<g fill="#000">
<path d="M118.7 47.5h1.1l-.5 2.5zM119.3 51l.5 2.5h-1.1zM126.4 50l.5 2.6h-1zM133.5 50l.5 2.6h-1zM140.6 50l.5 2.6h-1zM147.7 50l.5 2.6h-1zM154.8 50l.5 2.6h-1zM56.2 59.4l2.3-1.1-1.7 1.9zM117.2 70.4l.5 2.5h-.9zM125.9 75h1l-.5 2.6zM133 79.6h1l-.5 2.4zM114.6 90.4l.5 2.5h-.9z"/>
<path d="M116.8 82.2h.9l-.5 2.5zM140.1 98.3h1l-.5 2.6zM147.2 98.7h1l-.5 2.5zM114.2 109.5h.9l-.5 2.6zM154.3 113.5h1l-.5 2.6zM56.9 127.4l2.5-.5v1zM56.9 134.5l2.5-.5v1.1zM64.8 126.9l2.5 .5-2.5 .5zM79.3 134l2.5 .5-2.5 .6zM78.9 126.2l2.5-.5v1zM97.9 125.7l2.5 .5-2.5 .5zM238.2 129.1l2.5 .5-2.5 .5z"/>
<path d="M238.2 136.2l2.5 .5-2.5 .5zM247.5 129.6l2.6-.5v1zM247.8 136.7l2.5-.5v1zM56.9 141.7l2.5-.6v1.1zM56.9 148.8l2.5-.5v1zM87.2 141.1l2.5 .6-2.5 .5zM101.9 148.3l2.5 .5-2.5 .5zM240.7 143.8l2.4-.5v1zM250.3 143.3l2.5 .5-2.5 .5zM115.1 178.5h1l-.5 2.5zM115.6 183l.5 2.5h-1zM122.2 188.6h1l-.5 2.6z"/>
<path d="M122.7 181l.5 2.5h-1zM129.3 190.7h1l-.5 2.5zM129.8 181l.5 2.5h-1zM54.4 200.3l2.5 .5-2.5 .5zM56.9 207.9l2.5-.5v.9zM56.9 214.9l2.5-.4v.9zM61.3 200.8l2.5-.5v1zM64.8 207.4l2.5 .5-2.5 .4zM75.7 214.5l2.5 .4-2.5 .5zM56.9 222l2.5-.5v1.1zM56.9 229.2l2.5-.6v1.1zM56.9 236.3l2.5-.5v1z"/>
<path d="M89.7 221.5l2.5 .5-2.5 .6zM98.2 228.6l2.6 .6-2.6 .5zM101.9 235.8l2.5 .5-2.5 .5z"/>
</g>
<g font-size="7.7">
<text x="319.8" y="278.2">60_Planktoscope_Illumin</text>
<text x="394.3" y="278.2">at6ionsour</text>
</g>
<g font-size="5.4">
<text x="33.8" y="9.6">6</text>
<text x="103.8" y="9.6">5</text>
<text x="173.6" y="9.6">4</text>
<text x="243.8" y="9.6">3</text>
<text x="313.8" y="9.6">2</text>
<text x="384.1" y="9.6">1</text>
<text x="6.5" y="38.9">D</text>
<text x="410.8" y="38.9">D</text>
<text x="117" y="54.5" transform="rotate(-90 117 54.5)">1,97</text>
<text x="124.1" y="69.3" transform="rotate(-90 124.1 69.3)">55,00</text>
<text x="131.2" y="71.7" transform="rotate(-90 131.2 71.7)">64,00</text>
<text x="114.9" y="83" transform="rotate(-90 114.9 83)">28,50</text>
<text x="138.3" y="81.6" transform="rotate(-90 138.3 81.6)">101,64</text>
<text x="145.4" y="82" transform="rotate(-90 145.4 82)">102,35</text>
<text x="152.5" y="89.5" transform="rotate(-90 152.5 89.5)">132,00</text>
<text x="112.3" y="106.9" transform="rotate(-90 112.3 106.9)">43,30</text>
<text x="6.6" y="113.1">C</text>
<text x="410.9" y="113.1">C</text>
<text x="41.3" y="125.1">20,85</text>
<text x="84" y="123.9">43,00</text>
<text x="225.8" y="127.3">13,75</text>
<text x="63.7" y="132.3">49,75</text>
<text x="225.6" y="134.4">14,30</text>
<text x="67.8" y="139.4">65,50</text>
<text x="241" y="141.5">24,30</text>
<text x="75.2" y="146.5">95,00</text>
<text x="113.3" y="176.5" transform="rotate(-90 113.3 176.5)">4,00</text>
<text x="120.4" y="177.5" transform="rotate(-90 120.4 177.5)">20,30</text>
<text x="182.1" y="184.1">The other half is mirrored.</text>
<text x="6.5" y="187.4">B</text>
<text x="410.8" y="187.4">B</text>
<text x="127.5" y="192.8" transform="rotate(-90 127.5 192.8)">24,30</text>
<text x="43.8" y="198.4">8,67</text>
<text x="56.6" y="205.5">20,85</text>
<text x="61.8" y="212.6">42,52</text>
<text x="69" y="219.8">70,52</text>
<text x="73.3" y="226.9">87,67</text>
<text x="75.2" y="234">95,00</text>
<text x="6.3" y="261.7">A</text>
<text x="410.6" y="261.7">A</text>
<text x="33.8" y="290.9">6</text>
<text x="103.8" y="290.9">5</text>
<text x="173.6" y="290.9">4</text>
<text x="243.8" y="290.9">3</text>
<text x="313.8" y="290.9">2</text>
<text x="384.1" y="290.9">1</text>
</g>
<text font-size="3.9" x="400.1" y="282">A3</text>
<g font-size="3">
<text x="44.3" y="66.7" transform="rotate(-39 44.3 66.7)">(all holes are 2.8mm throughhole)</text>
<text x="286" y="256.3">8/14/2024</text>
<text x="289.1" y="252">Datum</text>
<text x="301.6" y="256.3">diederichbened</text>
<text x="306.6" y="252">Name</text>
<text x="319.2" y="256.3">ict</text>
</g>
<g font-size="2.3">
<text x="275.6" y="256.3">Gezeich</text>
<text x="275.6" y="260.5">Kontroll</text>
<text x="275.6" y="264.8">Norm</text>
<text x="220.9" y="285.7">Status</text>
<text x="235.5" y="285.7">Änderungen</text>
<text x="257.6" y="285.7">Datum</text>
<text x="268.4" y="285.7">Name</text>
</g>
</svg>
